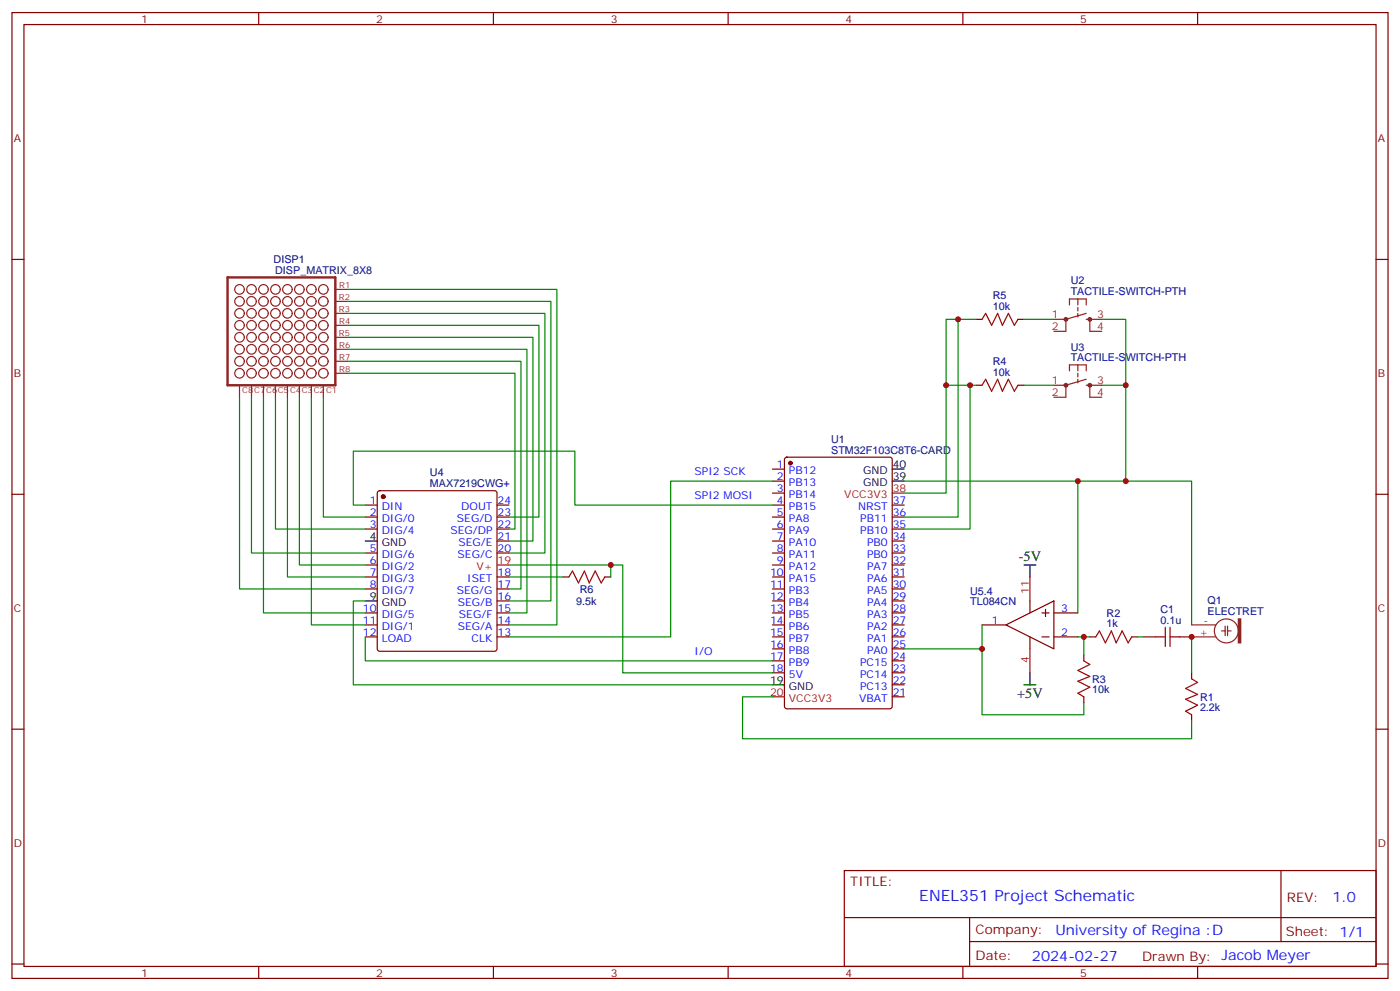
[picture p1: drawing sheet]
<svg xmlns="http://www.w3.org/2000/svg" width="412mm" height="292mm" viewBox="0 0 412 292" stroke-linecap="round" stroke-linejoin="round" font-family="sans-serif">
<g fill="none" stroke="#870000" stroke-width=".35">
<path d="M3.5 3.7h405.4v284.3h-405.4zM7.1 7.2h398.2v277.3h-398.2zM76.2 3.7v3.5M145.3 3.7v3.5M214.5 3.7v3.5M283.6 3.7v3.5M352.8 3.7v3.5M3.5 76.4h3.6M405.3 76.4h3.6M287.5 94h1.8M299.9 94h1.7M287.5 113.4h1.8"/>
<path d="M299.9 113.4h1.7M227.5 138.1h3.6M231.3 134.8l.5-.2h30.3l.7 .4v73l-.4 .6-30.6 .1-.7-.5v-72.9zM3.5 145.5h3.6M107.6 148.7h3.5M107.6 152.2h3.5M107.6 155.8h3.5M111.4 144.7l.4-.2h33.9l.5 .2 .2 .5v45.8l-.2 .5-.5 .2h-33.9l-.5-.2-.2-.5v-45.8zM146.4 148.7h3.5M146.4 152.2h3.5M146.4 155.8h3.5M146.4 159.3h3.5"/>
<path d="M227.5 141.6h3.6M227.5 145.2h3.6M227.5 148.7h3.6M227.5 152.2h3.6M227.5 155.8h3.6M227.5 159.3h3.6M262.8 148.7h3.5M262.8 152.2h3.5M262.8 155.8h3.5M262.8 159.3h3.5M405.3 145.5h3.6M107.6 162.8h3.5"/>
<path d="M107.6 166.3h3.5M107.6 169.9h3.5M107.6 173.4h3.5M146.4 162.8h3.5M146.4 169.9h3.5M146.4 173.4h3.5M146.4 176.9h3.5M165.8 169.9h1.8M178.2 169.9h1.7M227.5 162.8h3.6M227.5 166.3h3.6M227.5 169.9h3.6"/>
<path d="M227.5 173.4h3.6M227.5 176.9h3.6M262.8 162.8h3.5M262.8 166.3h3.5M262.8 169.9h3.5M262.8 173.4h3.5M262.8 176.9h3.5M303.4 176.9v3.5M308 179.4v2.1M107.6 180.4h3.5M107.6 184h3.5M107.6 187.5h3.5"/>
<path d="M146.4 180.4h3.5M146.4 184h3.5M146.4 187.5h3.5M227.5 180.4h3.6M227.5 184h3.6M227.5 187.5h3.6M227.5 191h3.6M227.5 194.6h3.6M227.5 198.1h3.6M262.8 180.4h3.5M262.8 184h3.5M262.8 187.5h3.5"/>
<path d="M262.8 191h3.5M262.8 194.6h3.5M262.8 198.1h3.5M289.3 184h7M296.3 184l14.1-7.1v14.1zM303.4 187.5v3.5M306.9 180.4h2.1M306.9 187.5h2.1M310.4 180.4h7.1M310.4 187.5h7.1M319.3 192.8v1.8M321 187.5h1.8"/>
<path d="M333.4 187.5h1.7M336.9 187.5h3.5M347.5 187.5h3.5M351 198.1v1.7M3.5 214.7h3.6M262.8 205.1h3.5M262.8 201.6h3.5M319.3 205.1v1.8M351 210.4v1.8M405.3 214.7h3.6M248.7 256.3h156.6v28.2h-156.6zM377.3 256.3v20.9"/>
<path d="M248.7 270.1h156.5M285.6 277.2h119.6M285.6 270.1v14.2M3.5 283.8h3.6M76.2 284.5v3.5M145.3 284.5v3.5M214.5 284.5v3.5M283.6 284.5v3.5M352.8 284.5v3.5M405.3 283.8h3.6"/>
</g>
<g fill="#870000" stroke="#870000" stroke-width=".35">
<circle cx="232.8" cy="136.3" r=".53"/>
<circle cx="112.9" cy="146.2" r=".53"/>
</g>
<path d="M262.8 138.1h3.5M107.6 159.3h3.5M262.8 141.6h3.5M107.6 176.9h3.5M301.6 166.3h3.6M303.4 166.3v3.6M303.4 198.1v3.5M227.5 201.6h3.6M301.6 201.6h3.6" fill="none" stroke="#000" stroke-width=".35"/>
<path d="M262.8 145.2h3.5M146.4 166.3h3.5M303.4 169.9v7M303.4 191v7.1M227.5 205.1h3.6" fill="none" stroke="#f00" stroke-width=".35"/>
<g fill="none" stroke="#8c2424" stroke-width=".35">
<path d="M98.8 85.2h3.5M98.8 88.7h3.5M98.8 92.3h3.5M98.8 95.8h3.5M98.8 99.3h3.5M310.4 94h3.6M314 94v3.5h-3.6M315 89.8v-1.8h5v1.8M317.5 88v1.8M317.5 90.5v1M317.5 92.3v1M320 94h4.6"/>
<path d="M320 92.3l-6 1.7M321 94v3.5h3.6M70.6 113.4v3.5M74.1 113.4v3.5M77.6 113.4v3.5M81.1 113.4v3.5M84.7 113.4v3.5M88.2 113.4v3.5M91.7 113.4v3.5M95.2 113.4v3.5M98.8 102.8h3.5M98.8 106.4h3.5"/>
<path d="M98.8 109.9h3.5M310.4 113.4h3.6M314 113.4v3.5h-3.6M315 109.2v-1.8h5v1.8M317.5 107.4v1.8M317.5 109.9v1M317.5 111.7v1M320 113.4h4.6M320 111.7l-6 1.7M321 113.4v3.5h3.6M351 184h7.1M351 187.5h7.1"/>
<path d="M359.8 185.7h1.1M360.9 184.3v2.8M361.6 185.7h1.1M361.6 184.3v2.8"/>
<circle cx="70.6" cy="92.3" r="1.41"/>
<circle cx="70.6" cy="85.2" r="1.41"/>
<circle cx="70.6" cy="99.3" r="1.41"/>
<circle cx="70.6" cy="88.7" r="1.41"/>
<circle cx="70.6" cy="95.8" r="1.41"/>
<circle cx="74.1" cy="85.2" r="1.41"/>
<circle cx="74.1" cy="88.7" r="1.41"/>
<circle cx="74.1" cy="95.8" r="1.41"/>
<circle cx="74.1" cy="99.3" r="1.41"/>
<circle cx="74.1" cy="92.3" r="1.41"/>
<circle cx="77.6" cy="92.3" r="1.41"/>
<circle cx="77.6" cy="95.8" r="1.41"/>
<circle cx="77.6" cy="88.7" r="1.41"/>
<circle cx="77.6" cy="99.3" r="1.41"/>
<circle cx="77.6" cy="85.2" r="1.41"/>
<circle cx="81.1" cy="85.2" r="1.41"/>
<circle cx="81.1" cy="95.8" r="1.41"/>
<circle cx="81.1" cy="99.3" r="1.41"/>
<circle cx="81.1" cy="88.7" r="1.41"/>
<circle cx="81.1" cy="92.3" r="1.41"/>
<circle cx="84.7" cy="85.2" r="1.41"/>
<circle cx="84.7" cy="99.3" r="1.41"/>
<circle cx="84.7" cy="88.7" r="1.41"/>
<circle cx="84.7" cy="95.8" r="1.41"/>
<circle cx="84.7" cy="92.3" r="1.41"/>
<circle cx="88.2" cy="95.8" r="1.41"/>
<circle cx="88.2" cy="88.7" r="1.41"/>
<circle cx="88.2" cy="99.3" r="1.41"/>
<circle cx="88.2" cy="92.3" r="1.41"/>
<circle cx="88.2" cy="85.2" r="1.41"/>
<circle cx="91.7" cy="99.3" r="1.41"/>
<circle cx="91.7" cy="95.8" r="1.41"/>
<circle cx="91.7" cy="85.2" r="1.41"/>
<circle cx="91.7" cy="88.7" r="1.41"/>
<circle cx="91.7" cy="92.3" r="1.41"/>
<circle cx="95.2" cy="92.3" r="1.41"/>
<circle cx="95.2" cy="88.7" r="1.41"/>
<circle cx="95.2" cy="85.2" r="1.41"/>
<circle cx="95.2" cy="99.3" r="1.41"/>
<circle cx="95.2" cy="95.8" r="1.41"/>
<circle cx="70.6" cy="109.9" r="1.41"/>
<circle cx="70.6" cy="102.8" r="1.41"/>
<circle cx="70.6" cy="106.4" r="1.41"/>
<circle cx="74.1" cy="106.4" r="1.41"/>
<circle cx="74.1" cy="102.8" r="1.41"/>
<circle cx="74.1" cy="109.9" r="1.41"/>
<circle cx="77.6" cy="109.9" r="1.41"/>
<circle cx="77.6" cy="106.4" r="1.41"/>
<circle cx="77.6" cy="102.8" r="1.41"/>
<circle cx="81.1" cy="109.9" r="1.41"/>
<circle cx="81.1" cy="102.8" r="1.41"/>
<circle cx="81.1" cy="106.4" r="1.41"/>
<circle cx="84.7" cy="109.9" r="1.41"/>
<circle cx="84.7" cy="106.4" r="1.41"/>
<circle cx="84.7" cy="102.8" r="1.41"/>
<circle cx="88.2" cy="109.9" r="1.41"/>
<circle cx="88.2" cy="106.4" r="1.41"/>
<circle cx="88.2" cy="102.8" r="1.41"/>
<circle cx="91.7" cy="109.9" r="1.41"/>
<circle cx="91.7" cy="106.4" r="1.41"/>
<circle cx="91.7" cy="102.8" r="1.41"/>
<circle cx="95.2" cy="102.8" r="1.41"/>
<circle cx="95.2" cy="109.9" r="1.41"/>
<circle cx="95.2" cy="106.4" r="1.41"/>
<circle cx="361.2" cy="185.7" r="3.5"/>
</g>
<path d="M364.8 182.2h.7v7.1h-.7z" fill="#8c2424" stroke="#8c2424" stroke-width=".35"/>
<g fill="none" stroke="#8c2424" stroke-width=".71">
<path d="M67 81.7h31.8v31.7h-31.8z"/>
<circle cx="314" cy="94" r=".35"/>
<circle cx="321" cy="94" r=".35"/>
<circle cx="314" cy="113.4" r=".35"/>
<circle cx="321" cy="113.4" r=".35"/>
</g>
<path d="M289.3 94l1-1.7 1.8 3.5 1.8-3.5 1.4 3.5 1.7-3.5 1.8 3.5 1.1-1.8M289.3 113.4l1-1.7 1.8 3.5 1.8-3.5 1.4 3.5 1.7-3.5 1.8 3.5 1.1-1.8M167.6 169.9l1-1.8 1.8 3.5 1.8-3.5 1.4 3.5 1.7-3.5 1.8 3.5 1.1-1.7M319.3 194.6l1.7 1-3.5 1.8 3.5 1.7-3.5 1.5 3.5 1.7-3.5 1.8 1.8 1M322.8 187.5l1-1.8 1.8 3.6 1.8-3.6 1.4 3.6 1.8-3.6 1.7 3.6 1.1-1.8M340.4 187.5h2.9M343.3 184.7v5.6M344.7 187.5h2.8M344.7 184.7v5.6M351 199.8l1.8 1.1-3.6 1.8 3.6 1.7-3.6 1.4 3.6 1.8-3.6 1.8 1.8 1" fill="none" stroke="#a10000" stroke-width=".35"/>
<g fill="none" stroke="#008700" stroke-width=".35">
<path d="M102.3 99.3h54.7v60h-7.1M102.3 95.8h56.4v56.4h-8.8M102.3 92.3h58.2v70.5h-10.6M102.3 88.7h60v88.2h-12.4M102.3 85.2h61.7v98.8h-14.1M282.2 94v58.2h-15.9M287.5 94h-8.8v19.4h8.8M301.6 94h8.8M324.6 94h7v47.6M70.6 116.9v56.5h37M74.1 116.9v45.9h33.5M77.6 116.9v63.5h30"/>
<path d="M81.1 116.9v38.9h26.5M84.7 116.9v53h22.9M88.2 116.9v49.4h19.4M91.7 116.9v67.1h15.9M95.2 116.9v35.3h12.4M102.3 109.9h49.4v45.9h-1.8M102.3 106.4h51.2v67h-3.6M102.3 102.8h52.9v77.6h-5.3M278.7 113.4v31.8h-12.4M285.8 113.4v42.4h-19.5M301.6 113.4h8.8M324.6 113.4h7"/>
<path d="M107.6 148.7h-3.5v-15.9h65.2v15.9h58.2M227.5 141.6h-29.9v45.9h-47.7M266.3 141.6h84.7v42.4M317.5 141.6v38.8M107.6 176.9h-3.5v24.7h123.4M149.9 166.3h33.5v31.8h44.1M149.9 169.9h15.9M179.9 166.3v3.6M107.6 187.5v7.1h119.9M289.3 184v7h-23M289.3 191v19.4h30v-3.5M317.5 187.5h3.5"/>
<path d="M319.3 187.5v5.3M335.1 187.5h1.8M351 187.5v10.6M227.5 205.1h-8.8v12.4h132.3v-5.3"/>
</g>
<g fill="#c00">
<circle cx="317.5" cy="141.6" r=".88"/>
<circle cx="319.3" cy="187.5" r=".88"/>
<circle cx="289.3" cy="191" r=".88"/>
<circle cx="351" cy="187.5" r=".88"/>
<circle cx="278.7" cy="113.4" r=".88"/>
<circle cx="179.9" cy="166.3" r=".88"/>
<circle cx="331.6" cy="141.6" r=".88"/>
<circle cx="331.6" cy="113.4" r=".88"/>
<circle cx="282.2" cy="94" r=".88"/>
<circle cx="285.8" cy="113.4" r=".88"/>
</g>
<text font-size="4.6" fill="#00f" x="270.8" y="265.3">ENEL351 Project Schematic</text>
<g font-size="4.2">
<text x="300.1" y="165.2">-5V</text>
<text x="299.6" y="205.6">+5V</text>
</g>
<g font-size="4.2" fill="#00f">
<text x="392.5" y="265.6">1.0</text>
<text x="310.9" y="275.1">University of Regina :D</text>
<text x="304" y="282.9">2024-02-27</text>
</g>
<g font-size="3.9" fill="#800">
<text x="250.5" y="260.9">TITLE:</text>
<text x="379.1" y="265.6">REV:</text>
<text x="287.4" y="275.1">Company:</text>
<text x="378.7" y="275.7">Sheet: 1/1</text>
<text x="287.4" y="282.8">Date:</text>
<text x="336.4" y="282.8">Drawn By: Jacob Meyer</text>
</g>
<g font-size="3.2" fill="#800">
<text x="41.6" y="6.7">1</text>
<text x="110.8" y="6.7">2</text>
<text x="179.9" y="6.7">3</text>
<text x="249.1" y="6.7">4</text>
<text x="318.2" y="6.7">5</text>
<text x="4.1" y="41.8">A</text>
<text x="405.9" y="41.8">A</text>
<text x="4.1" y="110.9">B</text>
<text x="405.9" y="110.9">B</text>
<text x="4.1" y="180.1">C</text>
<text x="405.9" y="180.1">C</text>
<text x="4.1" y="249.2">D</text>
<text x="405.9" y="249.2">D</text>
<text x="41.6" y="287.5">1</text>
<text x="110.8" y="287.5">2</text>
<text x="179.9" y="287.5">3</text>
<text x="249.1" y="287.5">4</text>
<text x="318.2" y="287.5">5</text>
</g>
<g font-size="3.2" fill="#000080">
<text x="80.6" y="77.4">DISP1</text>
<text x="81.1" y="80.6">DISP_MATRIX_8X8</text>
<text x="315.4" y="83.7">U2</text>
<text x="292.5" y="88">R5</text>
<text x="315.4" y="87">TACTILE-SWITCH-PTH</text>
<text x="292.5" y="91.2">10k</text>
<text x="292.5" y="107.4">R4</text>
<text x="315.4" y="106.4">TACTILE-SWITCH-PTH</text>
<text x="315.4" y="103.2">U3</text>
<text x="292.5" y="110.6">10k</text>
<text x="244.8" y="130.4">U1</text>
<text x="244.8" y="133.5">STM32F103C8T6-CARD</text>
<text x="126.7" y="143.4">MAX7219CWG+</text>
<text x="126.7" y="140.2">U4</text>
<text x="169.7" y="178.1">9.5k</text>
<text x="170.8" y="174.6">R6</text>
<text x="285.8" y="175.2">U5.4</text>
<text x="285.8" y="178.1">TL084CN</text>
<text x="355.7" y="177.9">Q1</text>
<text x="326" y="184.7">1k</text>
<text x="326" y="181.6">R2</text>
<text x="341.9" y="183.6">0.1u</text>
<text x="341.9" y="180.4">C1</text>
<text x="355.7" y="181.2">ELECTRET</text>
<text x="321.7" y="201">R3</text>
<text x="321.7" y="204.1">10k</text>
<text x="353.5" y="209.4">2.2k</text>
<text x="353.5" y="206.3">R1</text>
</g>
<g font-size="3.2" fill="#8d2323">
<text x="309.8" y="93.7">1</text>
<text x="323.1" y="93.7">3</text>
<text x="309.8" y="97.2">2</text>
<text x="323.1" y="97.2">4</text>
<text x="309.8" y="113.1">1</text>
<text x="323.1" y="113.1">3</text>
<text x="309.8" y="116.6">2</text>
<text x="323.1" y="116.6">4</text>
<text x="354.5" y="183.6">-</text>
<text x="353.4" y="187.1">+</text>
</g>
<g font-size="3.2" fill="#00f">
<text x="228.9" y="137.8">1</text>
<text x="204.6" y="139.9">SPI2 SCK</text>
<text x="228.9" y="141.3">2</text>
<text x="232.4" y="139.5">PB12</text>
<text x="232.4" y="143.1">PB13</text>
<text x="108.9" y="148.3">1</text>
<text x="146.6" y="148.3">24</text>
<text x="204.6" y="146.9">SPI2 MOSI</text>
<text x="228.9" y="144.8">3</text>
<text x="228.9" y="148.3">4</text>
<text x="232.4" y="146.6">PB14</text>
<text x="263" y="148.3">37</text>
<text x="108.9" y="151.9">2</text>
<text x="108.9" y="155.4">3</text>
<text x="112.4" y="150.1">DIN</text>
<text x="112.4" y="153.6">DIG/0</text>
<text x="134.6" y="153.6">SEG/D</text>
<text x="135.9" y="150.1">DOUT</text>
<text x="146.6" y="155.4">22</text>
<text x="146.6" y="151.9">23</text>
<text x="228.9" y="151.9">5</text>
<text x="228.9" y="155.4">6</text>
<text x="232.4" y="150.1">PB15</text>
<text x="232.4" y="153.6">PA8</text>
<text x="252.8" y="150.1">NRST</text>
<text x="253.4" y="153.6">PB11</text>
<text x="263" y="155.4">35</text>
<text x="263" y="151.9">36</text>
<text x="112.4" y="157.2">DIG/4</text>
<text x="132.7" y="157.2">SEG/DP</text>
<text x="135" y="160.7">SEG/E</text>
<text x="146.6" y="158.9">21</text>
<text x="228.9" y="158.9">7</text>
<text x="232.4" y="157.2">PA9</text>
<text x="232.4" y="160.7">PA10</text>
<text x="253.4" y="157.2">PB10</text>
<text x="255.4" y="160.7">PB0</text>
<text x="263" y="158.9">34</text>
<text x="108.9" y="162.5">5</text>
<text x="108.9" y="166">6</text>
<text x="112.4" y="164.2">DIG/6</text>
<text x="112.4" y="167.7">DIG/2</text>
<text x="134.8" y="164.2">SEG/C</text>
<text x="146.6" y="162.5">20</text>
<text x="228.9" y="162.5">8</text>
<text x="228.9" y="166">9</text>
<text x="232.4" y="164.2">PA11</text>
<text x="232.4" y="167.7">PA12</text>
<text x="255.4" y="164.2">PB0</text>
<text x="255.4" y="167.7">PA7</text>
<text x="263" y="166">32</text>
<text x="263" y="162.5">33</text>
<text x="108.9" y="169.5">7</text>
<text x="108.9" y="173">8</text>
<text x="112.4" y="171.3">DIG/3</text>
<text x="137.6" y="171.3">ISET</text>
<text x="146.6" y="173">17</text>
<text x="146.6" y="169.5">18</text>
<text x="226.9" y="169.5">10</text>
<text x="226.9" y="173">11</text>
<text x="232.4" y="171.3">PA15</text>
<text x="255.4" y="171.3">PA6</text>
<text x="263" y="173">30</text>
<text x="263" y="169.5">31</text>
<text x="112.4" y="174.8">DIG/7</text>
<text x="134.6" y="174.8">SEG/G</text>
<text x="134.8" y="178.3">SEG/B</text>
<text x="146.6" y="176.6">16</text>
<text x="226.9" y="176.6">12</text>
<text x="232.4" y="174.8">PB3</text>
<text x="232.4" y="178.3">PB4</text>
<text x="255.4" y="178.3">PA4</text>
<text x="255.4" y="174.8">PA5</text>
<text x="263" y="176.6">29</text>
<text x="106.9" y="180.1">10</text>
<text x="106.9" y="183.6">11</text>
<text x="112.4" y="181.9">DIG/5</text>
<text x="112.4" y="185.4">DIG/1</text>
<text x="134.9" y="185.4">SEG/A</text>
<text x="135.2" y="181.9">SEG/F</text>
<text x="146.6" y="183.6">14</text>
<text x="146.6" y="180.1">15</text>
<text x="226.9" y="180.1">13</text>
<text x="226.9" y="183.6">14</text>
<text x="232.4" y="181.9">PB5</text>
<text x="232.4" y="185.4">PB6</text>
<text x="255.4" y="185.4">PA2</text>
<text x="255.4" y="181.9">PA3</text>
<text x="263" y="183.6">27</text>
<text x="263" y="180.1">28</text>
<text x="292.2" y="183.6">1</text>
<text x="312.6" y="180.1">3</text>
<text x="106.9" y="187.1">12</text>
<text x="112.4" y="188.9">LOAD</text>
<text x="138.9" y="188.9">CLK</text>
<text x="146.6" y="187.1">13</text>
<text x="226.9" y="187.1">15</text>
<text x="226.9" y="190.7">16</text>
<text x="232.4" y="188.9">PB7</text>
<text x="255.4" y="188.9">PA1</text>
<text x="263" y="190.7">25</text>
<text x="263" y="187.1">26</text>
<text x="312.6" y="187.1">2</text>
<text x="204.6" y="192.8">I/O</text>
<text x="226.9" y="194.2">17</text>
<text x="226.9" y="197.7">18</text>
<text x="232.4" y="192.4">PB8</text>
<text x="232.4" y="196">PB9</text>
<text x="253.4" y="196">PC15</text>
<text x="255.4" y="192.4">PA0</text>
<text x="263" y="197.7">23</text>
<text x="263" y="194.2">24</text>
<text x="232.4" y="199.5">5V</text>
<text x="253.4" y="203">PC13</text>
<text x="253.4" y="199.5">PC14</text>
<text x="263" y="201.3">22</text>
<text x="253" y="206.6">VBAT</text>
<text x="263" y="204.8">21</text>
</g>
<g font-size="3.2">
<text x="263" y="137.8">40</text>
<text x="254.2" y="143.1">GND</text>
<text x="254.2" y="139.5">GND</text>
<text x="263" y="141.3">39</text>
<text x="108.9" y="158.9">4</text>
<text x="112.4" y="160.7">GND</text>
<text x="108.9" y="176.6">9</text>
<text x="112.4" y="178.3">GND</text>
<text x="226.9" y="201.3">19</text>
<text x="232.4" y="203">GND</text>
</g>
<g font-size="3.2" fill="#f00">
<text x="248.7" y="146.6">VCC3V3</text>
<text x="263" y="144.8">38</text>
<text x="140.3" y="167.7">V+</text>
<text x="146.6" y="166">19</text>
<text x="303" y="174.8" transform="rotate(-90 303 174.8)">11</text>
<text x="303" y="195.2" transform="rotate(-90 303 195.2)">4</text>
<text x="226.9" y="204.8">20</text>
<text x="232.4" y="206.6">VCC3V3</text>
</g>
<g font-size="2.5" fill="#8d2323">
<text x="99.8" y="88.3">R2</text>
<text x="100" y="84.7">R1</text>
<text x="99.8" y="91.8">R3</text>
<text x="99.9" y="95.3">R4</text>
<text x="99.8" y="98.9">R5</text>
<text x="99.9" y="102.4">R6</text>
<text x="99.9" y="105.9">R7</text>
<text x="99.9" y="109.4">R8</text>
<text x="71.4" y="115.8">C8C7</text>
<text x="78.4" y="115.8">C6C5</text>
<text x="85.5" y="115.8">C4</text>
<text x="88.9" y="115.8">C3</text>
<text x="92.4" y="115.8">C2</text>
<text x="96.1" y="115.8">C1</text>
</g>
</svg>
